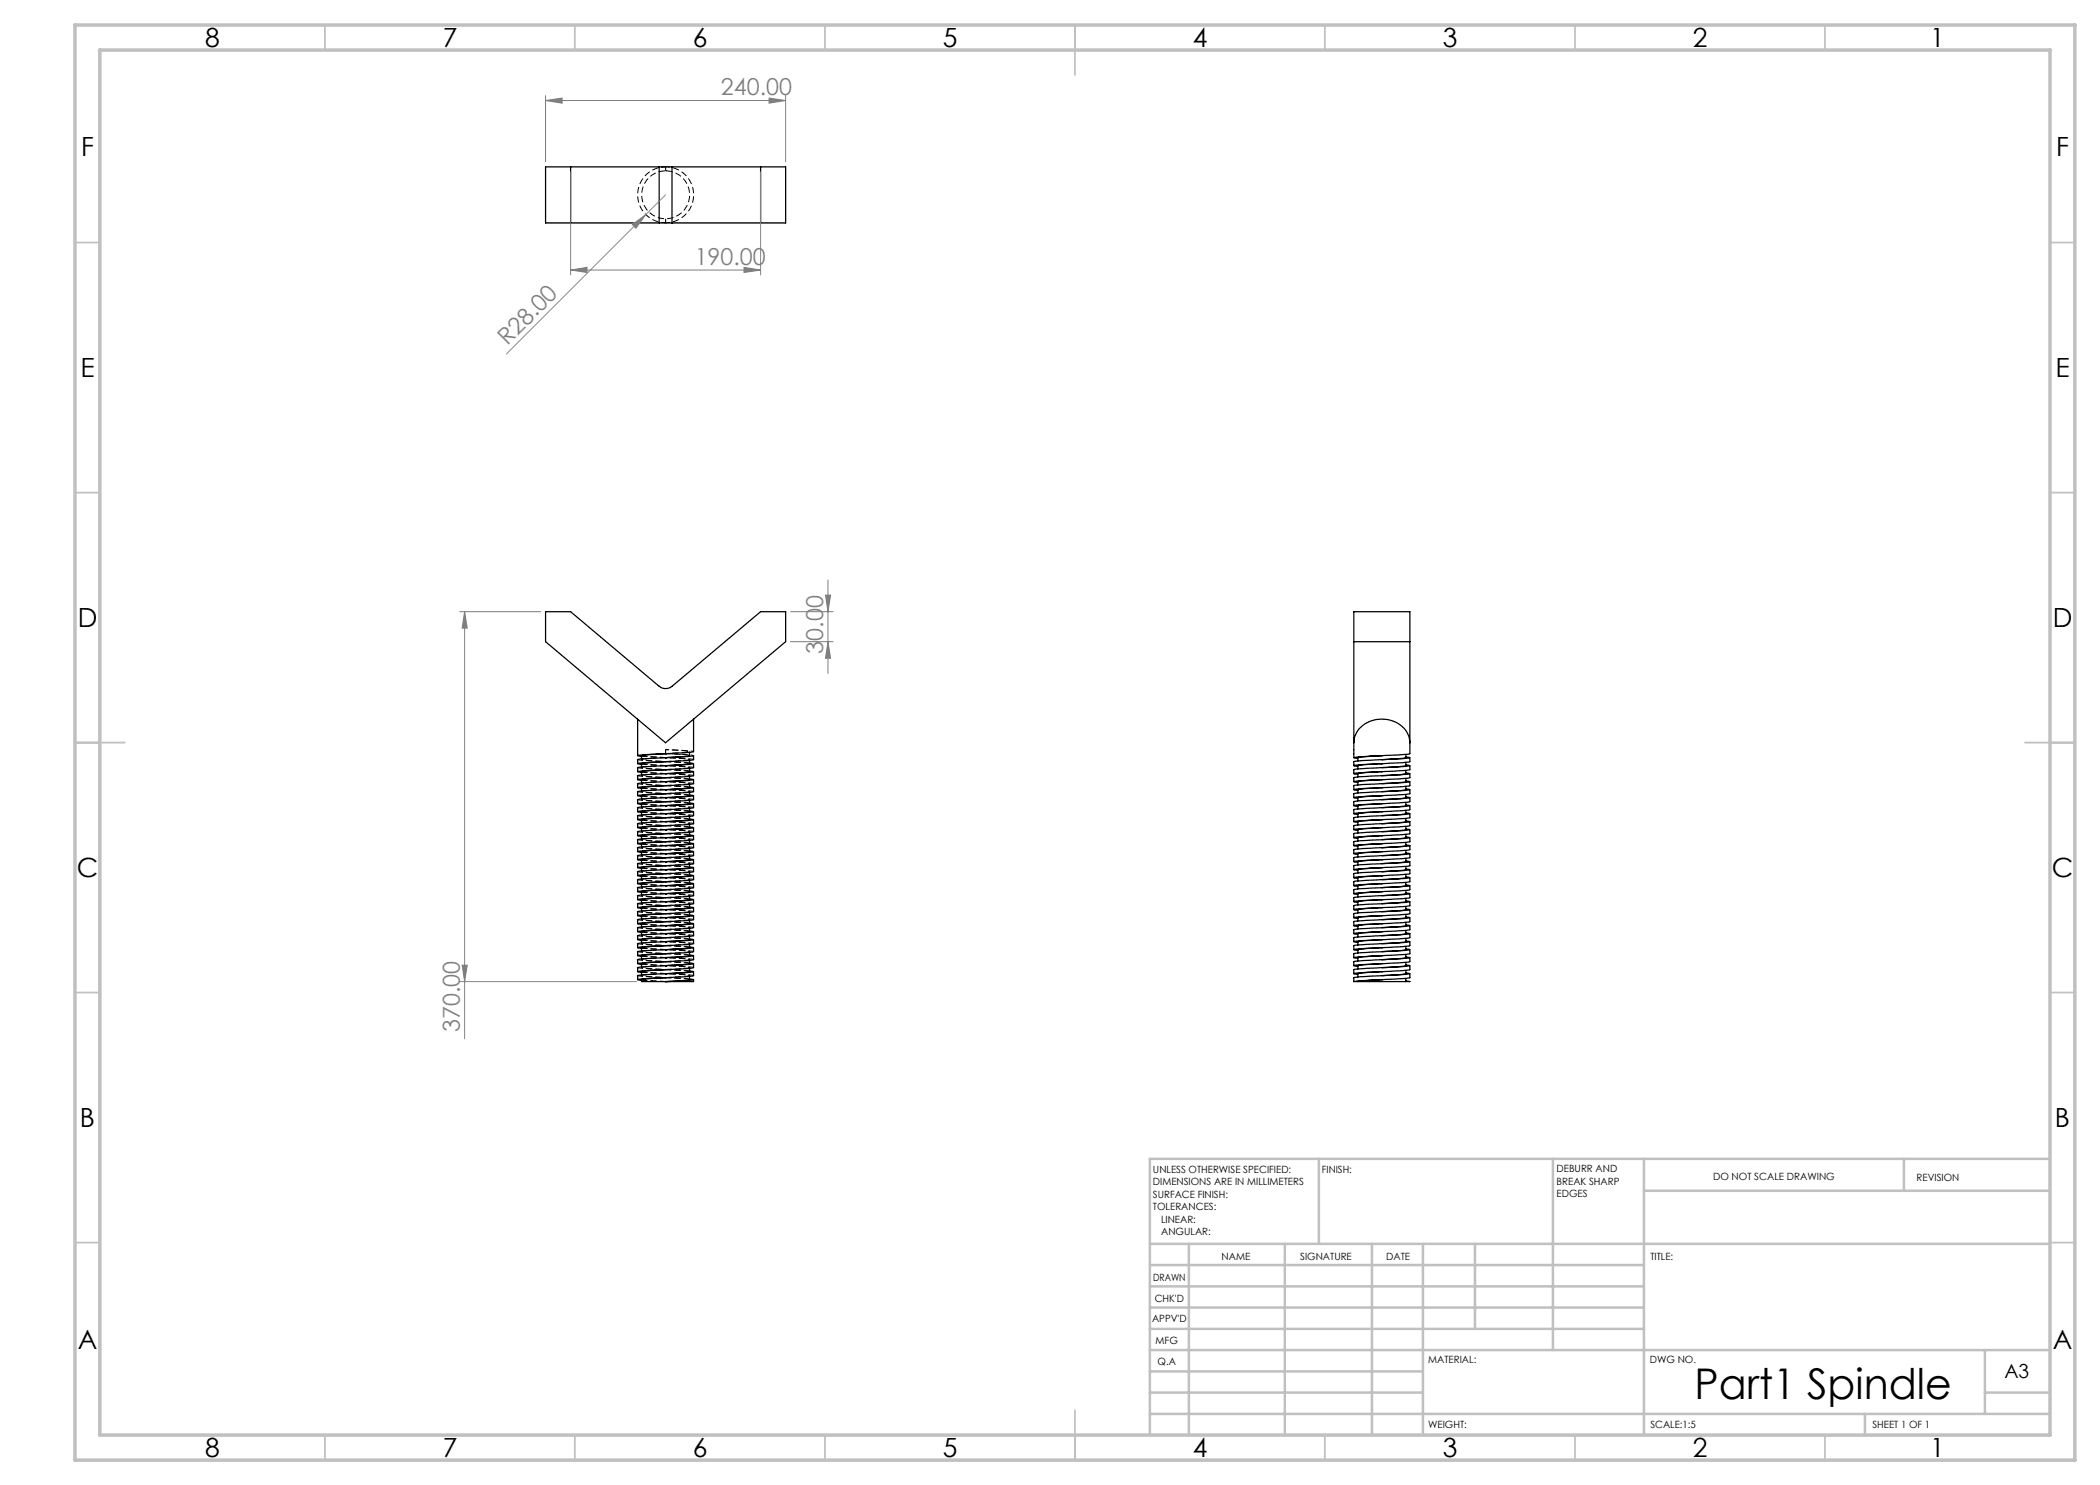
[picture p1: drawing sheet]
<svg xmlns="http://www.w3.org/2000/svg" width="420mm" height="297mm" viewBox="0 0 420 297" stroke-linecap="round" stroke-linejoin="round" font-family="sans-serif">
<path d="M133.1 33.4a5.6 5.6 0 0 0-5.6 5.6 5.6 5.6 0 0 0 5.6 5.6M133.1 33.4v.8M133.1 44.6a5.6 5.6 0 0 0 5.6-5.6 5.6 5.6 0 0 0-5.6-5.6M133.1 43.8v.8M133.1 149.9v.8" fill="none" stroke="#000" stroke-width=".2" stroke-dasharray="1.3 .6" stroke-dashoffset=".4" stroke-linecap="butt"/>
<path d="M133.1 34.2h.1M133.1 149.9h.1" fill="none" stroke="#000" stroke-width=".2" stroke-dasharray="1.3 .6"/>
<path d="M133.1 34.2a4.8 4.8 0 0 0-4.3 6.8 4.8 4.8 0 0 0 8.1 1 4.8 4.8 0 0 0-2.7-7.7l-1.1-.1" fill="none" stroke="#000" stroke-width=".2" stroke-dasharray="1.3 .6" stroke-dashoffset="-.1" stroke-linecap="butt"/>
<g fill="none" stroke="#000" stroke-width=".2" stroke-dasharray="1.3 .6" stroke-linecap="butt">
<path d="M133.2 44.5h-.6M128.3 159.8v.1M128.3 158.2v.1M128.3 156.6v.1M128.3 155v.1M128.3 153.4v.1M128.3 151.8v.1M137.9 158.5v-.2M137.9 156.9v-.2M137.9 155.3v-.2M137.9 153.7v-.2M137.9 152.1v-.2"/>
<path d="M137.9 150.5v-.2M128.3 179v.1M128.3 177.4v.1M128.3 175.8v.1M128.3 174.2v.1M128.3 172.6v.1M128.3 171v.1M128.3 169.4v.1M128.3 167.8v.1M128.3 166.2v.1M128.3 164.6v.1M128.3 163v.1"/>
<path d="M128.3 161.4v.1M137.9 179.3v-.2M137.9 177.7v-.2M137.9 176.1v-.2M137.9 174.5v-.2M137.9 172.9v-.2M137.9 171.3v-.2M137.9 169.7v-.2M137.9 168.1v-.2M137.9 166.5v-.2M137.9 164.9v-.2M137.9 163.3v-.2"/>
<path d="M137.9 161.7v-.2M137.9 160.1v-.2M128.3 195v.1M128.3 193.4v.1M128.3 191.8v.1M128.3 190.2v.1M128.3 188.6v.1M128.3 187v.1M128.3 185.4v.1M128.3 183.8v.1M128.3 182.2v.1M128.3 180.6v.1"/>
<path d="M137.9 193.7v-.2M137.9 192.1v-.2M137.9 190.5v-.2M137.9 188.9v-.2M137.9 187.3v-.2M137.9 185.7v-.2M137.9 184.1v-.2M137.9 182.5v-.2M137.9 180.9v-.2M137.9 195.3v-.2"/>
</g>
<path d="M132.2 33.4h.9" fill="none" stroke="#000" stroke-width=".2" stroke-dasharray="1.3 .6" stroke-dashoffset=".5" stroke-linecap="butt"/>
<g fill="none" stroke="#000" stroke-width=".25">
<path d="M114.1 33.4v11.2M131.8 33.4h2.6M131.8 33.4h-22.7v11.2h22.7M131.8 33.4v11.2M134.4 33.4h22.7v11.2h-22.7M134.4 33.4v11.2M152.1 33.4v11.2M131.8 44.6h2.6M109.1 122.3h5l17.7 15a2.04 2.04 0 0 0 2.6 0l17.7-15h5v6l-24 20.3-24-20.3zM270.8 128.3h11.2M127.5 152.7v-.8l.3-.1 10.9-.6v.7l-.2 .1-11 .7 .8 .2M127.5 143.8v7.3"/>
<path d="M128.3 159.1v.7M128.3 157.5v.7M128.3 155.9v.7M128.3 154.3v.7M128.3 152.7v.7M128.3 151.1v.7M133.1 159.5h.1M133.1 157.9h.1M133.1 156.3h.1M133.1 154.7h.1M133.1 153.1h.1M133.1 151.5h.1"/>
<path d="M133.1 158.7h.1M133.1 157.1h.1M133.1 155.5h.1M133.1 153.9h.1M133.1 152.3h.1M133.1 150.7h.1M133.1 158.7l-4.8 .4M133.1 157.1l-4.8 .4M133.1 155.5l-4.8 .4M133.1 153.9l-4.8 .4M133.1 152.3l-4.8 .4M133.1 150.7l-4.8 .4"/>
<path d="M137.9 158.5v.7l-4.8 .3M137.9 156.9v.6l-.2 .1-4.6 .3M137.9 155.3v.7l-4.8 .3M137.9 153.7v.7l-4.8 .3M137.9 152.1v.6l-.2 .1-4.6 .3M137.9 150.5v.7l-4.8 .3M137.9 152.6l.8 .1-11.1 .8-.1 .8M137.9 154.2l.8 .1-1.7 .2-9.2 .5-.3 .1v.8M137.9 155.8l.8 .2-10.5 .6-.7 .1v.8M137.9 157.4l.8 .1-11.1 .8-.1 .8M137.9 159l.8 .1a.97 .97 0 0 1-1 .2l-9.9 .5-.3 .1v.8M138.7 159.1v.8l-.2 .1-11 .7 .8 .2"/>
<path d="M138.7 157.5v.9l-6.6 .4a17.1 17.1 0 0 0-4.6 .4l.8 .1M138.7 155.9v.9h-.2l-11 .7 .8 .2M138.7 154.3v.8l-.2 .1-11 .7 .8 .2M138.7 152.7v.9l-.6 .1-10.6 .6 .8 .2M138.7 143.8v6.6l-11.2 .7 .8 .2M270.8 148.6a5.3 5.3 0 0 1 6.1-4.7 5.2 5.2 0 0 1 5.1 4.7M270.8 151.5v-29.2h11.2v28.4l-2.2 .3-8.1 .4-.9 .1 .8 .2M276.4 159.1h.1M276.4 157.5h.1M276.4 155.9h.1M276.4 154.3h.1M276.4 152.7h.1"/>
<path d="M276.4 151.1h.1M276.4 159.1l-4.4 .3-.4 .1v.7M276.4 157.5l-4.4 .3-.4 .1v.7M276.4 155.9l-4.7 .4-.1 .7M276.4 154.3l-4.4 .3-.4 .1v.7M276.4 152.7l-4.7 .4-.1 .7M276.4 151.1l-4.7 .4-.1 .7M281.2 158.9v.6l-.5 .2-4.3 .2M281.2 157.3v.6l-.2 .1-4.6 .3M281.2 155.7v.6l-.2 .1-4.6 .3M281.2 154.1v.6l-.2 .1-4.6 .3M281.2 152.5v.6l-.2 .1-4.6 .3"/>
<path d="M281.2 150.9l-.1 .7-4.7 .3M281.2 151.4l.8 .1-1.3 .2-9.7 .6h-.2v.8M281.2 153l.8 .1-11 .7-.2 .1v.8M281.2 154.6l.8 .1-2 .3-9 .5h-.2v.8M281.2 156.2l.8 .1-1.3 .2-9.7 .6h-.2v.8M281.2 157.8l.8 .1-2.9 .3-7.8 .4-.5 .1v.8M281.2 159.4l.8 .1-2 .3-9 .5h-.2v.8M282 159.5v.8l-.4 .1-9.9 .6-.9 .1 .8 .2M282 157.9v.8l-.9 .2-8 .4-2.3 .2 .8 .2M282 156.3l-.1 .9-9.6 .5-1.5 .2 .8 .2M282 154.7v.8l-.4 .1-9.9 .6-.9 .1 .8 .2M282 153.1v.8l-.9 .2-8 .4-2.3 .2 .8 .2"/>
<path d="M282 151.5l-.1 .9-9.6 .5-1.5 .2 .8 .2M128.3 179.9v.7M128.3 178.3v.7M128.3 176.7v.7M128.3 175.2v.6M128.3 173.5v.7M128.3 171.9v.7M128.3 170.3v.7M128.3 168.7v.7M128.3 167.1v.7M128.3 165.5v.7M128.3 163.9v.7"/>
<path d="M128.3 162.3v.7M128.3 160.7v.7M133.1 178.7h.1M133.1 177.1h.1M133.1 175.5h.1M133.1 174h.1M133.1 172.3h.1M133.1 170.7h.1M133.1 169.1h.1M133.1 167.5h.1M133.1 165.9h.1M133.1 164.3h.1"/>
<path d="M133.1 162.7h.1M133.1 161.1h.1M133.1 179.5h.1M133.1 177.9h.1M133.1 176.4h.1M133.1 174.7h.1M133.1 173.1h.1M133.1 171.5h.1M133.1 169.9h.1M133.1 168.3h.1M133.1 166.7h.1M133.1 165.1h.1"/>
<path d="M133.1 163.5h.1M133.1 161.9h.1M133.1 160.3h.1M133.1 179.5l-4.8 .4M133.1 177.9l-4.8 .4M133.1 176.4l-4.3 .2-.5 .1M133.1 174.7l-3.2 .2-1.6 .3M133.1 173.1l-4.8 .4M133.1 171.5l-4.8 .4M133.1 169.9l-4.8 .4M133.1 168.3l-4.8 .4M133.1 166.7l-4.8 .4"/>
<path d="M133.1 165.1l-4.8 .4M133.1 163.5l-4.8 .4M133.1 161.9l-4.8 .4M133.1 160.3l-4.8 .4M137.9 179.3v.6l-.2 .1-4.6 .3M137.9 177.7v.7l-4.8 .3M137.9 176.1v.7l-4.8 .3M137.9 174.5v.6l-.2 .1-4.6 .3M137.9 172.9v.7l-4.8 .4M137.9 171.3v.7l-4.8 .3M137.9 169.7v.6l-.2 .1-4.6 .3M137.9 168.1v.7l-4.8 .3"/>
<path d="M137.9 166.5v.7l-4.8 .3M137.9 164.9v.6l-.2 .1-4.6 .3M137.9 163.3v.7l-4.8 .3M137.9 161.7v.7l-4.8 .3M137.9 160.1v.7l-4.8 .3M137.9 160.6l.8 .2-10.5 .6-.7 .1v.8M137.9 162.2l.8 .1-11.1 .8-.1 .8M137.9 163.8l.8 .2-10.9 .6-.3 .1v.8M137.9 165.4l.8 .2-11.1 .7-.1 .8M137.9 167l.8 .1-11.1 .8-.1 .8M137.9 168.6l.8 .2-10.9 .6-.3 .1v.8M137.9 170.2l.8 .2-11.1 .7-.1 .8"/>
<path d="M137.9 171.8l.8 .1-11.1 .8-.1 .8M137.9 173.4l.8 .2-10.9 .6-.3 .1v.9M137.9 175l.8 .2-11.1 .7-.1 .8M137.9 176.6l.8 .1-11.1 .8-.1 .8M137.9 178.2l.8 .2-10.5 .6-.7 .1v.8M137.9 179.8l.8 .1-11.1 .8-.1 .8M138.7 179.9v.9l-.6 .1-10.6 .6 .8 .2M138.7 178.3v.9h-.2l-11 .7 .8 .2M138.7 176.7v.8l-.2 .1-11 .7 .8 .2M138.7 175.2v.8l-.6 .1-10.6 .6 .8 .2M138.7 173.5v.9h-.2l-11 .7 .8 .2M138.7 171.9v.9h-.2l-6.4 .4a17.1 17.1 0 0 0-4.6 .4l.8 .1"/>
<path d="M138.7 170.3v.9l-.6 .1-10.6 .6 .8 .2M138.7 168.7v.9h-.2l-11 .7 .8 .2M138.7 167.1v.9h-.2l-6.4 .4a17.1 17.1 0 0 0-4.6 .4l.8 .1M138.7 165.5v.9l-.6 .1-10.6 .6 .8 .2M138.7 163.9v.9h-.2l-11 .7 .8 .2M138.7 162.3v.9h-.2l-6.4 .4a17.1 17.1 0 0 0-4.6 .4l.8 .1M138.7 160.7v.9l-11.2 .7 .8 .2M276.4 179.9h.1M276.4 178.3h.1M276.4 176.7h.1M276.4 175.2h.1M276.4 173.5h.1"/>
<path d="M276.4 171.9h.1M276.4 170.3h.1M276.4 168.7h.1M276.4 167.1h.1M276.4 165.5h.1M276.4 163.9h.1M276.4 162.3h.1M276.4 160.7h.1M276.4 179.9l-4.7 .4-.1 .7M276.4 178.3l-4.7 .4-.1 .7M276.4 176.7l-4.4 .3-.4 .1v.7M276.4 175.2l-4.7 .3-.1 .7"/>
<path d="M276.4 173.5l-4.7 .4-.1 .7M276.4 171.9l-4.4 .3-.4 .1v.7M276.4 170.3l-4.7 .4-.1 .7M276.4 168.7l-4.7 .4-.1 .7M276.4 167.1l-4.4 .3-.4 .1v.7M276.4 165.5l-4.7 .4-.1 .7M276.4 163.9l-4.7 .4-.1 .7M276.4 162.3l-4.4 .3-.4 .1v.7M276.4 160.7l-4.7 .4-.1 .7M281.2 179.7v.6l-.2 .1-4.6 .3M281.2 178.1l-.1 .7-4.7 .3M281.2 176.5v.6l-.2 .1-4.6 .3"/>
<path d="M281.2 174.9v.6l-.2 .1-4.6 .3M281.2 173.3v.7l-.5 .1-4.3 .2M281.2 171.7v.6l-.2 .1-4.6 .4M281.2 170.1v.6l-.2 .1-4.6 .3M281.2 168.5v.6l-.5 .2-4.3 .2M281.2 166.9v.6l-.2 .1-4.6 .3M281.2 165.3v.6l-.2 .1-4.6 .3M281.2 163.7v.6l-.5 .2-4.3 .2M281.2 162.1v.6l-.2 .1-4.6 .3M281.2 160.5v.6l-.2 .1-4.6 .3M281.2 161l.8 .1-1.3 .2-9.7 .6h-.2v.8M281.2 162.6l.8 .1-11 .8h-.2v.8"/>
<path d="M281.2 164.2l.8 .1-2 .3-9 .5h-.2v.8M281.2 165.8l.8 .1-1.3 .2-9.7 .5-.2 .1v.8M281.2 167.4l.8 .1-11 .8h-.2v.8M281.2 169l.8 .1-2 .3-9 .5h-.2v.8M281.2 170.6l.8 .1-11 .7-.2 .1v.8M281.2 172.2l.8 .1-11 .8h-.2v.9M281.2 173.8l.8 .1-1.3 .2-9.7 .6h-.2v.8M281.2 175.4l.8 .1-11 .7-.2 .2v.7M281.2 177l.8 .1-2 .3-9 .5h-.2v.8M281.2 178.6l.8 .1-1.3 .2-9.7 .6h-.2v.8M282 178.7l-.1 .9-9.6 .5-1.5 .2 .8 .2M282 177.1v.8l-.4 .1-9.9 .6-.9 .1 .8 .2"/>
<path d="M282 175.5v.9l-.9 .1-8 .4-2.3 .2 .8 .2M282 174l-.1 .8-9.6 .5-1.5 .2 .8 .2M282 172.3v.8l-.4 .1-9.9 .6-.9 .2 .8 .1M282 170.7v.9h-.1l-11.1 .7 .8 .2M282 169.1v.8l-.4 .1-9.3 .5-1.5 .2 .8 .2M282 167.5v.8l-.9 .2-10.3 .6 .8 .2M282 165.9l-.1 .9-11.1 .7 .8 .2M282 164.3v.8l-.4 .1-9.3 .5-1.5 .2 .8 .2M282 162.7v.8l-.9 .2-10.3 .6 .8 .2M282 161.1l-.1 .9-11.1 .7 .8 .2M128.3 194.3v.7M128.3 192.7v.7"/>
<path d="M128.3 191.1v.7M128.3 189.5v.7M128.3 187.9v.7M128.3 186.3v.7M128.3 184.7v.7M128.3 183.1v.7M128.3 181.5v.7M128.3 195.9v.4M128.3 196.3h4.8M133.1 194.7h.1M133.1 193.1h.1M133.1 191.5h.1"/>
<path d="M133.1 189.9h.1M133.1 188.3h.1M133.1 186.7h.1M133.1 185.1h.1M133.1 183.5h.1M133.1 181.9h.1M133.1 180.3h.1M133.1 193.9h.1M133.1 192.3h.1M133.1 190.7h.1M133.1 189.1h.1M133.1 187.5h.1"/>
<path d="M133.1 185.9h.1M133.1 184.3h.1M133.1 182.7h.1M133.1 181.1h.1M133.1 195.5h.1M133.1 195.5l-4.8 .4M133.1 193.9l-4.8 .4M133.1 192.3l-4.8 .4M133.1 190.7l-4.8 .4M133.1 189.1l-4.8 .4M133.1 187.5l-4.8 .4M133.1 185.9l-4.8 .4"/>
<path d="M133.1 184.3l-4.8 .4M133.1 182.7l-4.8 .4M133.1 181.1l-4.8 .4M137.9 193.7v.7l-4.8 .3M137.9 192.1v.6l-.2 .1-4.6 .3M137.9 190.5v.7l-4.8 .3M137.9 188.9v.7l-4.8 .3M137.9 187.3v.6l-.2 .1-4.6 .3M137.9 185.7v.7l-4.8 .3M137.9 184.1v.6l-.2 .1-4.6 .3M137.9 182.5v.7l-4.8 .3M137.9 180.9v.7l-4.8 .3"/>
<path d="M137.9 195.3v.7l-4.8 .3M137.9 181.4l.8 .1-1.7 .2-9.2 .5-.3 .1v.8M137.9 183l.8 .2-10.5 .6-.7 .1v.8M137.9 184.6l.8 .1-11.1 .8-.1 .8M137.9 186.2l.8 .1a.97 .97 0 0 1-1 .2l-9.9 .5-.3 .1v.8M137.9 187.8l.8 .2-11.1 .7-.1 .8M137.9 189.4l.8 .1-11.1 .8-.1 .8M137.9 191l.8 .2-10.9 .6-.3 .1v.8M137.9 192.6l.8 .2-11.1 .7-.1 .8M137.9 194.2l.8 .1-11.1 .8-.1 .8M137.9 195.8l.8 .2-5.6 .3M138.7 194.3v.9h-.2l-6.4 .4a17.1 17.1 0 0 0-4.6 .4l.8 .1"/>
<path d="M138.7 192.7v.9l-.6 .1-10.6 .6 .8 .2M138.7 191.1v.9h-.2l-11 .7 .8 .2M138.7 189.5v.9h-.2l-6.4 .4a17.1 17.1 0 0 0-4.6 .4l.8 .1M138.7 187.9v.9l-.6 .1-10.6 .6 .8 .2M138.7 186.3v.9h-.2l-11 .7 .8 .2M138.7 184.7v.9l-6.6 .4a17.1 17.1 0 0 0-4.6 .4l.8 .1M138.7 183.1v.9l-11.2 .7 .8 .2M138.7 181.5v.8l-.2 .1-11 .7 .8 .2M138.7 195.9v.4h-5.6M270.8 196.3h.8M271.6 196.3h9.6M276.4 194.3h.1"/>
<path d="M276.4 192.7h.1M276.4 191.1h.1M276.4 189.5h.1M276.4 187.9h.1M276.4 186.3h.1M276.4 184.7h.1M276.4 183.1h.1M276.4 181.5h.1M276.4 195.9h.1M276.4 194.3l-4.4 .3-.4 .1v.7M276.4 192.7l-4.7 .4-.1 .7M276.4 191.1l-4.7 .4-.1 .7"/>
<path d="M276.4 189.5l-4.4 .3-.4 .1v.7M276.4 187.9l-4.7 .4-.1 .7M276.4 186.3l-4.4 .3-.4 .1v.7M276.4 184.7l-4.4 .3-.4 .1v.7M276.4 183.1l-4.7 .4-.1 .7M276.4 181.5l-4.4 .3-.4 .1v.7M276.4 195.9l-4.8 .4M281.2 194.1v.6l-.2 .1-4.6 .3M281.2 192.5v.6l-.2 .1-4.6 .3M281.2 190.9v.6l-.5 .2-4.3 .2M281.2 189.3v.6l-.2 .1-4.6 .3M281.2 187.7v.6l-.2 .1-4.6 .3"/>
<path d="M281.2 186.1v.6l-.5 .2-4.3 .2M281.2 184.5v.6l-.2 .1-4.6 .3M281.2 182.9v.6l-.2 .1-4.6 .3M281.2 181.3v.6l-.5 .2-4.3 .2M281.2 195.7v.6M281.2 180.2l.8 .1-11 .7-.2 .1v.8M281.2 181.8l.8 .1-2 .3-9 .5h-.2v.8M281.2 183.4l.8 .1-1.3 .2-9.7 .6h-.2v.8M281.2 185l.8 .1-2.9 .3-7.8 .4-.5 .1v.8M281.2 186.6l.8 .1-2 .3-9 .5h-.2v.8M281.2 188.2l.8 .1-1.3 .2-9.7 .6h-.2v.8M281.2 189.8l.8 .1-11 .8h-.2v.8"/>
<path d="M281.2 191.4l.8 .1-2 .3-9 .5h-.2v.8M281.2 193l.8 .1-1.3 .2-9.7 .5-.2 .1v.8M281.2 194.6l.8 .1-11 .8h-.2v.8M281.2 196.2l.8 .1h-.8M282 194.7v.8l-.9 .2-10.3 .6M282 193.1l-.1 .9-11.1 .7 .8 .2M282 191.5v.8l-.4 .1-9.3 .5-1.5 .2 .8 .2M282 189.9v.8l-.9 .2-10.3 .6 .8 .2M282 188.3l-.1 .9-11.1 .7 .8 .2M282 186.7v.8l-.4 .1-9.3 .5-1.5 .2 .8 .2M282 185.1v.8l-.9 .2-10.3 .6 .8 .2M282 183.5l-.1 .9-9.6 .5-1.5 .2 .8 .2"/>
<path d="M282 181.9v.8l-.4 .1-9.9 .6-.9 .1 .8 .2M282 180.3v.8l-.9 .2-8 .4-2.3 .2 .8 .2"/>
</g>
<path d="M133.1 150.7l5.6 .4M138.7 150.3l-5.6-.4" fill="none" stroke="#000" stroke-width=".2" stroke-dasharray="1.3 .6" stroke-dashoffset=".7" stroke-linecap="butt"/>
<g fill="none" stroke="#000" stroke-width=".2" stroke-dasharray="1.3 .6" stroke-dashoffset=".2" stroke-linecap="butt">
<path d="M127.5 151.9l10.4 .7M127.5 153.5l10.4 .7M127.5 155.1l10.4 .7M127.5 156.7l10.4 .7M127.5 158.3l10.4 .7M127.5 159.9l10.4 .7M138.7 159.9l-10.4-.6M138.7 158.3l-10.4-.6M138.7 156.7l-10.4-.6M138.7 155.1l-10.4-.6M138.7 153.5l-10.4-.6M138.7 151.9l-10.4-.6"/>
<path d="M127.5 161.5l10.4 .7M127.5 163.1l10.4 .7M127.5 164.7l10.4 .7M127.5 166.3l10.4 .7M127.5 167.9l10.4 .7M127.5 169.5l10.4 .7M127.5 171.1l10.4 .7M127.5 172.7l10.4 .7M127.5 174.3l10.4 .7M127.5 175.9l10.4 .7M127.5 177.5l10.4 .7M127.5 179.1l10.4 .7"/>
<path d="M138.7 179.1l-10.4-.6M138.7 177.5l-10.4-.6M138.7 175.9l-10.4-.6M138.7 174.3l-10.4-.6M138.7 172.7l-10.4-.6M138.7 171.1l-10.4-.6M138.7 169.5l-10.4-.6M138.7 167.9l-10.4-.6M138.7 166.3l-10.4-.6M138.7 164.7l-10.4-.6M138.7 163.1l-10.4-.6M138.7 161.5l-10.4-.6"/>
<path d="M127.5 180.7l10.4 .7M127.5 182.3l10.4 .7M127.5 183.9l10.4 .7M127.5 185.5l10.4 .7M127.5 187.1l10.4 .7M127.5 188.7l10.4 .7M127.5 190.3l10.4 .7M127.5 191.9l10.4 .7M127.5 193.5l10.4 .7M127.5 195.1l10.4 .7M138.7 195.1l-10.4-.6M138.7 193.5l-10.4-.6"/>
<path d="M138.7 191.9l-10.4-.6M138.7 190.3l-10.4-.6M138.7 188.7l-10.4-.6M138.7 187.1l-10.4-.6M138.7 185.5l-10.4-.6M138.7 183.9l-10.4-.6M138.7 182.3l-10.4-.6M138.7 180.7l-10.4-.6"/>
</g>
<g fill="none" stroke="#000" stroke-width=".2" stroke-dasharray="1.3 .6" stroke-dashoffset=".1" stroke-linecap="butt">
<path d="M133.1 158.7l4.8-.4-9.6-.8M133.1 157.1l4.8-.4-9.6-.8M133.1 155.5l4.8-.4-9.6-.8M133.1 153.9l4.8-.4-9.6-.8M133.1 152.3l4.8-.4-9.6-.8M137.9 159.1l-9.6-.8 4.8-.4M137.9 157.5l-9.6-.8 4.8-.4M137.9 155.9l-9.6-.8 4.8-.4M137.9 154.3l-9.6-.8 4.8-.4M137.9 152.7l-9.6-.8 4.8-.4M137.9 151.1l-4.8-.4M133.1 179.5l4.8-.4-9.6-.8"/>
<path d="M133.1 177.9l4.8-.4-9.6-.8M133.1 176.3l4.8-.4-9.6-.8M133.1 174.7l4.8-.4-9.6-.8M133.1 173.1l4.8-.4-9.6-.8M133.1 171.5l4.8-.4-9.6-.8M133.1 169.9l4.8-.4-9.6-.8M133.1 168.3l4.8-.4-9.6-.8M133.1 166.7l4.8-.4-9.6-.8M133.1 165.1l4.8-.4-9.6-.8M133.1 163.5l4.8-.4-9.6-.8M133.1 161.9l4.8-.4-9.6-.8M133.1 160.3l4.8-.4-9.6-.8"/>
<path d="M137.9 179.9l-9.6-.8 4.8-.4M137.9 178.3l-9.6-.8 4.8-.4M137.9 176.7l-9.6-.8 4.8-.4M137.9 175.1l-9.6-.8 4.8-.4M137.9 173.5l-9.6-.8 4.8-.4M137.9 171.9l-9.6-.8 4.8-.4M137.9 170.3l-9.6-.8 4.8-.4M137.9 168.7l-9.6-.8 4.8-.4M137.9 167.1l-9.6-.8 4.8-.4M137.9 165.5l-9.6-.8 4.8-.4M137.9 163.9l-9.6-.8 4.8-.4M137.9 162.3l-9.6-.8 4.8-.4"/>
<path d="M137.9 160.7l-9.6-.8 4.8-.4M133.1 195.5l4.8-.4-9.6-.8M133.1 193.9l4.8-.4-9.6-.8M133.1 192.3l4.8-.4-9.6-.8M133.1 190.7l4.8-.4-9.6-.8M133.1 189.1l4.8-.4-9.6-.8M133.1 187.5l4.8-.4-9.6-.8M133.1 185.9l4.8-.4-9.6-.8M133.1 184.3l4.8-.4-9.6-.8M133.1 182.7l4.8-.4-9.6-.8M133.1 181.1l4.8-.4-9.6-.8M133.1 196.3l-4.8-.2"/>
<path d="M133.1 196.3l-4.8-.4M137.9 195.9l-9.6-.8 4.8-.4M137.9 194.3l-9.6-.8 4.8-.4M137.9 192.7l-9.6-.8 4.8-.4M137.9 191.1l-9.6-.8 4.8-.4M137.9 189.5l-9.6-.8 4.8-.4M137.9 187.9l-9.6-.8 4.8-.4M137.9 186.3l-9.6-.8 4.8-.4M137.9 184.7l-9.6-.8 4.8-.4M137.9 183.1l-9.6-.8 4.8-.4M137.9 181.5l-9.6-.8 4.8-.4"/>
</g>
<path d="M133.1 150.7l4.8-.4-4.8-.4" fill="none" stroke="#000" stroke-width=".2" stroke-dasharray="1.3 .6" stroke-dashoffset=".6" stroke-linecap="butt"/>
<g fill="none" stroke="#808080" stroke-width=".2">
<path d="M109.1 19.1v13.3M153.8 19.6l3.3 .5-3.3 .5zM157.1 19.1v13.3M109.1 20.1l3.3-.5v1zM109.1 20.1h48M114.1 34.4v20.6M133.1 39l-31.8 31.8M152.1 34.4v20.6M114.1 54l3.3-.5v1zM114.1 54h38M126.5 44.9l2.7-2-2 2.7zM148.8 53.5l3.3 .5-3.3 .5z"/>
<path d="M165.1 119h1l-.5 3.3zM165.6 116v18.7M91.9 122.3h16.2M92.9 122.3l.6 3.3h-1.1zM92.9 122.3v85.4M158.1 128.3h8.5M158.1 122.3h8.5M165.6 128.3l.5 3.4h-1zM91.9 196.3h35.4M92.4 193h1.1l-.6 3.3z"/>
</g>
<g fill="none" stroke="#c0c0c0" stroke-width=".35">
<path d="M65 5v5M115 5v5M165 5v5M215 5v10M265 5v5M315 5v5M365 5v5M15 48.5h5M410 48.5h5M15 98.5h5M410 98.5h5M15 148.5h10"/>
<path d="M405 148.5h10M15 198.5h5M410 198.5h5M15 248.5h5M410 248.5h5M65 287v5M115 287v5M165 287v5M215 282v10M265 287v5M315 287v5M365 287v5"/>
</g>
<g fill="none" stroke="#c0c0c0" stroke-width=".5">
<path d="M263.8 231.8v17M310.6 231.8v38.2M328.8 231.8v55.2M328.8 238.2h81.2M380.8 231.8v6.4M410 231.8h-180v55.2M230 248.8h180M230 257.3h98.8M230 253h98.8M237.8 248.8v38.2M257 248.8v38.2M274.4 248.8v38.2"/>
<path d="M284.6 248.8v38.2M295 248.8v17M230 265.8h98.8M230 261.5h98.8M230 278.5h54.6M230 274.3h54.6M230 270h180M397 278.5h13M397 270v12.8M230 282.8h180M373 282.8v4.2"/>
</g>
<path d="M15 5h400v287h-400zM20 10h390v277h-390z" fill="none" stroke="#c0c0c0" stroke-width=".7"/>
<g fill="#808080">
<path d="M126.5 44.9l2.7-2-2 2.7z"/>
<path d="M109.1 20.1l3.3-.5v1zM153.8 19.6l3.3 .5-3.3 .5zM114.1 54l3.3-.5v1zM148.8 53.5l3.3 .5-3.3 .5z"/>
<path d="M165.6 128.3l.5 3.4h-1zM165.1 119h1l-.5 3.3z"/>
<path d="M92.9 122.3l.6 3.3h-1.1zM92.4 193h1.1l-.6 3.3z"/>
</g>
<text font-size="8.5" x="338.9" y="279.7">Part1 Spindle</text>
<g font-size="5.3">
<text x="41" y="9.5">8</text>
<text x="88.5" y="9.5">7</text>
<text x="138.5" y="9.5">6</text>
<text x="188.5" y="9.5">5</text>
<text x="238.5" y="9.5">4</text>
<text x="288.5" y="9.5">3</text>
<text x="338.5" y="9.5">2</text>
<text x="386" y="9.5">1</text>
<text x="16.2" y="31.3">F</text>
<text x="411.2" y="31.3">F</text>
<text x="16.1" y="75.5">E</text>
<text x="411.1" y="75.5">E</text>
<text x="15.5" y="125.5">D</text>
<text x="410.5" y="125.5">D</text>
<text x="15.4" y="175.5">C</text>
<text x="410.4" y="175.5">C</text>
<text x="16" y="225.5">B</text>
<text x="411" y="225.5">B</text>
<text x="15.5" y="269.8">A</text>
<text x="410.5" y="269.8">A</text>
<text x="41" y="291.5">8</text>
<text x="88.5" y="291.5">7</text>
<text x="138.5" y="291.5">6</text>
<text x="188.5" y="291.5">5</text>
<text x="238.5" y="291.5">4</text>
<text x="288.5" y="291.5">3</text>
<text x="338.5" y="291.5">2</text>
<text x="386" y="291.5">1</text>
</g>
<g font-size="4.7" fill="#808080">
<text x="144.2" y="19.1">240.00</text>
<text x="138.9" y="53">190.00</text>
<text x="101.5" y="69.1" transform="rotate(-45 101.5 69.1)">R28.00</text>
<text x="164.6" y="130.7" transform="rotate(-90 164.6 130.7)">30.00</text>
<text x="91.9" y="206.5" transform="rotate(-90 91.9 206.5)">370.00</text>
</g>
<text font-size="3.9" x="400.9" y="275.5">A3</text>
<g font-size="2">
<text x="230.6" y="234.6">UNLESS OTHERWISE SPECIFIED:</text>
<text x="230.6" y="237.1">DIMENSIONS ARE IN MILLIMETERS</text>
<text x="230.6" y="239.6">SURFACE FINISH:</text>
<text x="264.4" y="234.6">FINISH:</text>
<text x="311.3" y="234.5">DEBURR AND</text>
<text x="311.3" y="237">BREAK SHARP</text>
<text x="311.3" y="239.5">EDGES</text>
<text x="342.6" y="236">DO NOT SCALE DRAWING</text>
<text x="383.3" y="236.2">REVISION</text>
<text x="230.6" y="242.1">TOLERANCES:</text>
<text x="232.2" y="244.6">LINEAR:</text>
<text x="232.2" y="247.1">ANGULAR:</text>
<text x="244.3" y="252">NAME</text>
<text x="260" y="251.9">SIGNATURE</text>
<text x="277.2" y="251.9">DATE</text>
<text x="330.1" y="251.9">TITLE:</text>
<text x="230.6" y="256.1">DRAWN</text>
<text x="230.9" y="260.3">CHK'D</text>
<text x="230.4" y="264.4">APPV'D</text>
<text x="231.1" y="268.8">MFG</text>
<text x="231.5" y="273">Q.A</text>
<text x="285.6" y="272.5">MATERIAL:</text>
<text x="330" y="272.5">DWG NO.</text>
<text x="285.6" y="285.5">WEIGHT:</text>
<text x="330.1" y="285.6">SCALE:1:5</text>
<text x="374.5" y="285.6">SHEET 1 OF 1</text>
</g>
</svg>
